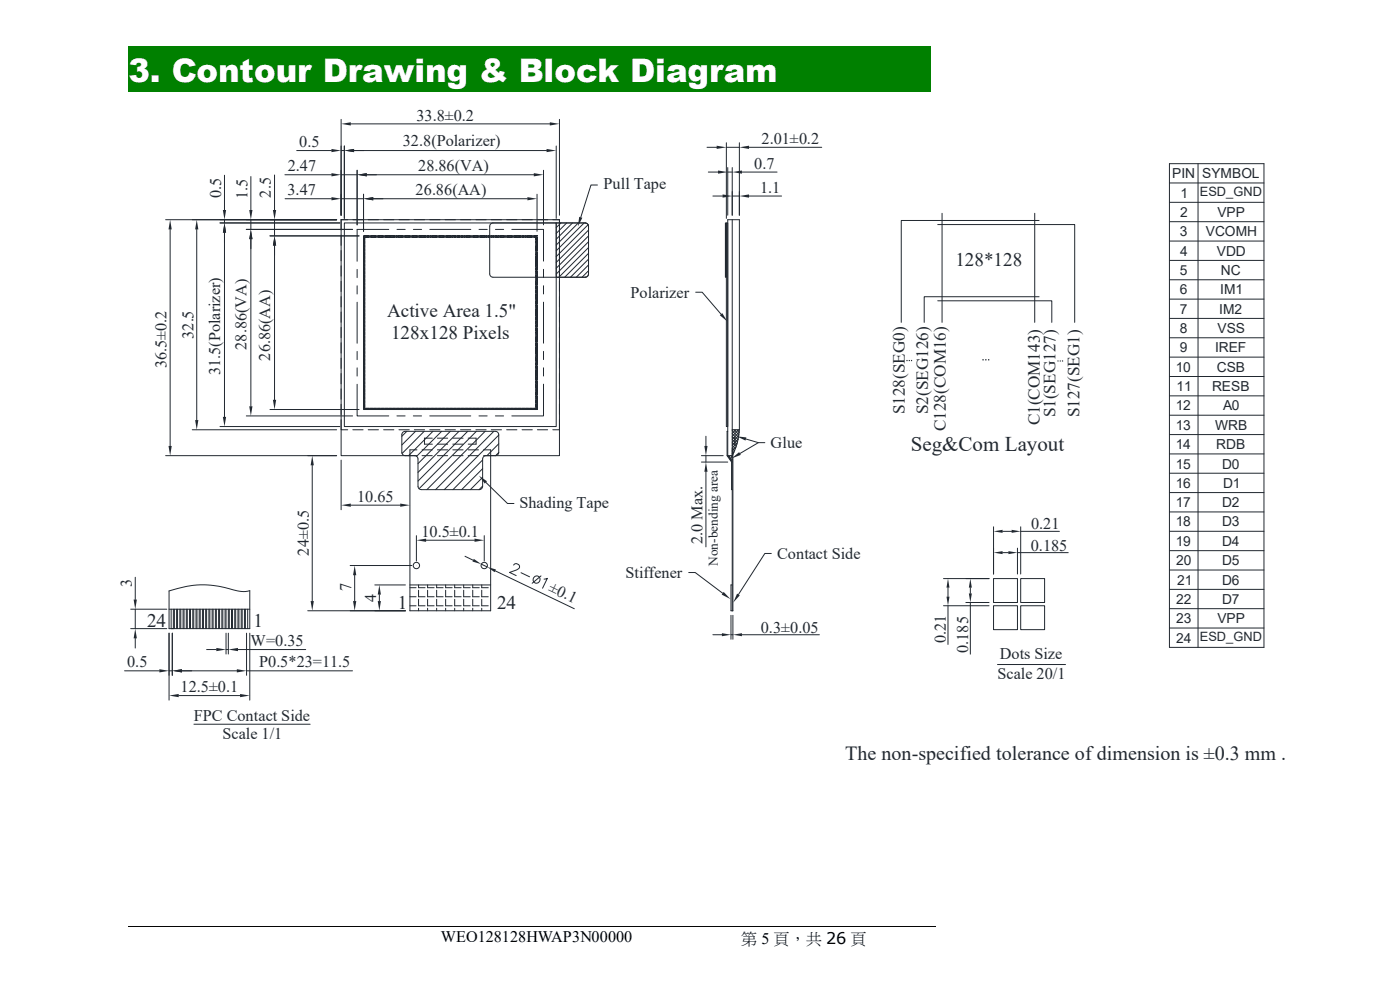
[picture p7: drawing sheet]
<svg xmlns="http://www.w3.org/2000/svg" width="297mm" height="210mm" viewBox="0 0 297 210" stroke-linecap="round" stroke-linejoin="round" font-family="sans-serif">
<path d="M27.3 196.6h171.2" fill="none" stroke="#000" stroke-width=".21"/>
<path d="M27.3 9.7h170.3v9.8h-170.3z" fill="#008000"/>
<g fill="none" stroke="#212830" stroke-width=".21">
<path d="M72.4 46.6h46.3v50.1h-16.1M72.4 46.6v50.1h16.1M72.4 46.6v2.2M72.4 49.9v2.2M72.4 53.1v2.2M72.4 56.4v2.2M72.4 59.7v2.1M72.4 46.6h1.4M74.9 46.6h2.1M78.1 46.6h2.2M81.4 46.6h2.2M84.7 46.6h2.1"/>
<path d="M87.9 46.6h2.2M91.2 46.6h2.1M94.4 46.6h2.2M97.7 46.6h2.2M101 46.6h2.1M104.2 46.6h2.2M107.5 46.6h2.2M110.8 46.6h2.1M114 46.6h2.2M117.3 46.6h1.4v2.2M118.7 49.9v2.1M118.7 53.1v2.2"/>
<path d="M118.7 56.4v2.1M118.7 59.6v2.2M72.4 62.9v2.2M72.4 66.2v2.2M72.4 69.5v2.1M72.4 72.7v2.2M72.4 76v2.2M72.4 79.2v2.2M118.7 62.9v2.2M118.7 66.2v2.1M118.7 69.4v2.2M118.7 72.7v2.2"/>
<path d="M118.7 76v2.1M118.7 79.2v2.2M72.4 89v2.2h1.4M72.4 82.5v2.2M72.4 85.8v2.1M74.8 91.2h2.2M78.1 91.2h2.2M81.4 91.2h2.2M84.6 91.2h2.2M87.9 91.2h2.2M89.5 96.7h2.2M91.2 91.2h2.1"/>
<path d="M91.7 93h-1.6v1.2h1.6M92.8 96.7h2.2M92.8 94.2h2.2M92.8 93h2.2M94.4 91.2h2.2M96.1 96.7h2.1M96.1 94.2h2.1M96.1 93h2.1M97.7 91.2h2.2M99.3 93h1.7M99.3 96.7h2.2M99.3 94.2h1.7"/>
<path d="M101 91.2h2.1M104.2 91.2h2.2M107.5 91.2h2.2M110.8 91.2h2.1M114 91.2h2.2M118.7 89v2.2h-1.4M118.7 82.5v2.1M118.7 85.7v2.2"/>
</g>
<g fill="none" stroke="#212830" stroke-width=".21">
<path d="M77.1 50.3h17.8v-.3h-17.8v36.9h17.8v-.3M77.1 50.6h.3M77.1 50.3h.3M77.1 50.9h.3M77.1 51.2h.3M77.1 51.4h.3M77.1 51.7h.3M77.1 51.5h.3M77.1 52h.3M77.1 51.8h.3M77.1 52.3h.3M77.1 52.6h.3"/>
<path d="M77.1 52.9h.3M77.1 53.2h.3M77.1 53.5h.3M77.1 53.7h.3M77.1 54h.3M77.1 53.8h.3M77.1 54.3h.3M77.1 54.1h.3M77.1 54.6h.3M77.1 54.4h.3M77.1 54.9h.3M77.1 55.2h.3"/>
<path d="M77.1 55.5h.3M77.1 55.8h.3M77.1 56.1h.3M77.1 56.3h.3M77.1 56.6h.3M77.1 56.4h.3M77.1 56.9h.3M77.1 57.2h.3M77.1 57.5h.3M77.1 57.8h.3M77.1 58.1h.3M77.1 58.4h.3"/>
<path d="M77.1 58.7h.3M77.1 58.9h.3M77.1 59.2h.3M77.1 59h.3M77.1 59.5h.3M77.1 59.8h.3M77.4 50v36.9M77.4 50v.3M77.7 50v.3M78 50v.3M78.2 50v.3M78.3 50v.3"/>
<path d="M78.5 50v.3M78.8 50v.3M78.9 50v.3M79.1 50v.3M79.4 50v.3M79.7 50v.3M80 50v.3M80.3 50v.3M80.5 50v.3M80.8 50v.3M80.9 50v.3M81.1 50v.3"/>
<path d="M81.4 50v.3M81.7 50v.3M82 50v.3M82.3 50v.3M82.6 50v.3M82.8 50v.3M82.9 50v.3M83.1 50v.3M83.4 50v.3M83.5 50v.3M83.7 50v.3M84 50v.3"/>
<path d="M84.3 50v.3M84.6 50v.3M84.9 50v.3M85.1 50v.3M85.2 50v.3M85.4 50v.3M85.5 50v.3M85.7 50v.3M85.8 50v.3M86 50v.3M86.3 50v.3M86.6 50v.3"/>
<path d="M86.9 50v.3M87.2 50v.3M87.5 50v.3M87.7 50v.3M87.8 50v.3M88 50v.3M88.1 50v.3M88.3 50v.3M88.6 50v.3M88.9 50v.3M89.2 50v.3M89.5 50v.3"/>
<path d="M89.8 50v.3M90 50v.3M90.3 50v.3M90.4 50v.3M90.6 50v.3M90.9 50v.3M91.2 50v.3M91.5 50v.3M91.8 50v.3M92.1 50v.3M92.3 50v.3M92.4 50v.3"/>
<path d="M92.6 50v.3M92.9 50v.3M93 50v.3M93.2 50v.3M93.5 50v.3M93.8 50v.3M94.1 50v.3M94.4 50v.3M94.7 50v.3M77.1 60.1h.3M77.1 60.4h.3M77.1 60.7h.3"/>
<path d="M77.1 60.9h.3M77.1 61.2h.3M77.1 61h.3M77.1 61.5h.3M77.1 61.3h.3M77.1 61.8h.3M77.1 61.6h.3M77.1 62.1h.3M77.1 62.4h.3M77.1 62.7h.3M77.1 63h.3M77.1 63.3h.3"/>
<path d="M77.1 63.5h.3M77.1 63.8h.3M77.1 63.6h.3M77.1 64.1h.3M77.1 63.9h.3M77.1 64.4h.3M77.1 64.2h.3M77.1 64.7h.3M77.1 65h.3M77.1 65.3h.3M77.1 65.6h.3M77.1 65.8h.3"/>
<path d="M77.1 66.1h.3M77.1 65.9h.3M77.1 66.4h.3M77.1 66.7h.3M77.1 66.5h.3M77.1 67h.3M77.1 67.3h.3M77.1 67.6h.3M77.1 67.9h.3M77.1 68.1h.3M77.1 68.4h.3M77.1 68.2h.3"/>
<path d="M77.1 68.7h.3M77.1 68.5h.3M77.1 69h.3M77.1 69.3h.3M77.1 69.6h.3M77.1 69.9h.3M77.1 70.2h.3M77.1 70.4h.3M77.1 70.7h.3M77.1 70.5h.3M77.1 71h.3M77.1 71.3h.3"/>
<path d="M77.1 71.1h.3M77.1 71.6h.3M77.1 71.9h.3M77.1 72.2h.3M77.1 72.5h.3M77.1 72.8h.3M77.1 73h.3M77.1 73.3h.3M77.1 73.1h.3M77.1 73.6h.3M77.1 73.9h.3M77.1 73.7h.3"/>
<path d="M77.1 74.2h.3M77.1 74.5h.3M77.1 74.8h.3M77.1 75.1h.3M77.1 75.3h.3M77.1 75.6h.3M77.1 75.9h.3M77.1 75.7h.3M77.1 76.2h.3M77.1 76.5h.3M77.1 76.8h.3M77.1 77.1h.3"/>
<path d="M77.1 77.4h.3M77.1 77.7h.3M77.1 77.9h.3M77.1 78.2h.3M77.1 78h.3M77.1 78.5h.3M77.1 78.3h.3M77.1 78.8h.3M77.1 79.1h.3M77.1 79.4h.3M77.1 79.7h.3M77.1 80h.3"/>
<path d="M77.1 80.3h.3M77.1 80.5h.3M77.1 80.8h.3M77.1 80.6h.3M77.1 81.1h.3M77.1 80.9h.3M77.1 81.4h.3M77.1 81.7h.3M77.1 82h.3M77.1 82.3h.3M77.1 82.5h.3M77.1 82.8h.3"/>
<path d="M77.1 82.6h.3M77.1 83.1h.3M77.1 83.4h.3M77.1 83.2h.3M77.1 83.7h.3M77.1 84h.3M77.1 84.3h.3M77.1 84.6h.3M77.1 84.9h.3M77.1 85.1h.3M77.1 85.4h.3M77.1 85.2h.3"/>
<path d="M77.1 85.7h.3M77.1 86h.3M77.1 85.8h.3M77.1 86.3h.3M77.1 86.6h.3M77.1 86.6h17.5M77.4 86.6v.3M77.7 86.6v.3M78 86.6v.3M78.2 86.6v.3M78.3 86.6v.3M78.5 86.6v.3"/>
<path d="M78.8 86.6v.3M78.9 86.6v.3M79.1 86.6v.3M79.4 86.6v.3M79.7 86.6v.3M80 86.6v.3M80.3 86.6v.3M80.5 86.6v.3M80.8 86.6v.3M80.9 86.6v.3M81.1 86.6v.3M81.4 86.6v.3"/>
<path d="M81.7 86.6v.3M82 86.6v.3M82.3 86.6v.3M82.6 86.6v.3M82.8 86.6v.3M82.9 86.6v.3M83.1 86.6v.3M83.4 86.6v.3M83.5 86.6v.3M83.7 86.6v.3M84 86.6v.3M84.3 86.6v.3"/>
<path d="M84.6 86.6v.3M84.9 86.6v.3M85.1 86.6v.3M85.2 86.6v.3M85.4 86.6v.3M85.5 86.6v.3M85.7 86.6v.3M85.8 86.6v.3M86 86.6v.3M86.3 86.6v.3M86.6 86.6v.3M86.9 86.6v.3"/>
<path d="M87.2 86.6v.3M87.5 86.6v.3M87.7 86.6v.3M87.8 86.6v.3M88 86.6v.3M88.1 86.6v.3M88.3 86.6v.3M88.6 86.6v.3M88.9 86.6v.3M89.2 86.6v.3M89.5 86.6v.3M89.8 86.6v.3"/>
<path d="M90 86.6v.3M90.3 86.6v.3M90.4 86.6v.3M90.6 86.6v.3M90.9 86.6v.3M91.2 86.6v.3M91.5 86.6v.3M91.8 86.6v.3M92.1 86.6v.3M92.3 86.6v.3M92.4 86.6v.3M92.6 86.6v.3"/>
<path d="M92.9 86.6v.3M93 86.6v.3M93.2 86.6v.3M93.5 86.6v.3M93.8 86.6v.3M94.1 86.6v.3M94.4 86.6v.3M94.7 86.6v.3M101 93v1.2"/>
</g>
<g fill="none" stroke="#212830" stroke-width=".21">
<path d="M95.2 50v.3M95.3 50v.3M95.5 50v.3M95.8 50v.3M96.1 50v.3M96.4 50v.3M96.7 50v.3M97 50v.3M97.2 50v.3M97.3 50v.3M97.5 50v.3M97.6 50v.3"/>
<path d="M97.8 50v.3M98.1 50v.3M98.4 50v.3M98.7 50v.3M99 50v.3M99.3 50v.3M99.5 50v.3M99.6 50v.3M99.8 50v.3M99.9 50v.3M100.1 50v.3M100.4 50v.3"/>
<path d="M100.7 50v.3M101 50v.3M101.3 50v.3M101.6 50v.3M101.9 50v.3M102.1 50v.3M102.4 50v.3M102.5 50v.3M102.7 50v.3M103 50v.3M103.3 50v.3M103.6 50v.3"/>
<path d="M103.9 50v.3M104.2 50v.3M104.4 50v.3M104.5 50v.3M104.7 50v.3M105 50v.3M105.3 50v.3M105.6 50v.3M105.9 50v.3M106.2 50v.3M106.5 50v.3M106.7 50v.3"/>
<path d="M106.8 50v.3M107 50v.3M107.1 50v.3M107.3 50v.3M107.6 50v.3M107.9 50v.3M108.2 50v.3M108.5 50v.3M108.8 50v.3M109 50v.3M109.1 50v.3M109.3 50v.3"/>
<path d="M109.4 50v.3M109.6 50v.3M109.9 50v.3M110.2 50v.3M110.5 50v.3M110.8 50v.3M111.1 50v.3M111.4 50v.3M111.6 50v.3M111.9 50v.3M112 50v.3M112.2 50v.3"/>
<path d="M112.5 50v.3M112.8 50v.3M113.1 50v.3M113.4 50v.3M113.7 50v34.6M113.7 50.6h.2M113.7 50.3h.2M113.7 50.9h.2M113.7 51.2h.2M113.7 51.4h.2M113.7 51.7h.2M113.7 51.5h.2"/>
<path d="M113.7 52h.2M113.7 51.8h.2M113.7 52.3h.2M113.7 52.6h.2M113.7 52.9h.2M113.7 53.2h.2M113.7 53.5h.2M113.7 53.7h.2M113.7 54h.2M113.7 53.8h.2M113.7 54.3h.2M113.7 54.1h.2"/>
<path d="M113.7 54.6h.2M113.7 54.4h.2M113.7 54.9h.2M113.7 55.2h.2M113.7 55.5h.2M113.7 55.8h.2M113.7 56.1h.2M113.7 56.3h.2M113.7 56.6h.2M113.7 56.4h.2M113.7 56.9h.2M113.7 57.2h.2"/>
<path d="M113.7 57.5h.2M113.7 57.8h.2M113.7 58.1h.2M113.7 58.4h.2M113.7 58.7h.2M113.7 58.9h.2M113.7 59.2h.2M113.7 59h.2M113.7 59.5h.2M113.7 59.8h.2M113.9 50.3h-18.9v-.3h18.9v34.6h-.2M113.7 60.1h.2"/>
<path d="M113.7 60.4h.2M113.7 60.7h.2M113.7 60.9h.2M113.7 61.2h.2M113.7 61h.2M113.7 61.5h.2M113.7 61.3h.2M113.7 61.8h.2M113.7 61.6h.2M113.7 62.1h.2M113.7 62.4h.2M113.7 62.7h.2"/>
<path d="M113.7 63h.2M113.7 63.3h.2M113.7 63.5h.2M113.7 63.8h.2M113.7 63.6h.2M113.7 64.1h.2M113.7 63.9h.2M113.7 64.4h.2M113.7 64.2h.2M113.7 64.7h.2M113.7 65h.2M113.7 65.3h.2"/>
<path d="M113.7 65.6h.2M113.7 65.8h.2M113.7 66.1h.2M113.7 65.9h.2M113.7 66.4h.2M113.7 66.7h.2M113.7 66.5h.2M113.7 67h.2M113.7 67.3h.2M113.7 67.6h.2M113.7 67.9h.2M113.7 68.1h.2"/>
<path d="M113.7 68.4h.2M113.7 68.2h.2M113.7 68.7h.2M113.7 68.5h.2M113.7 69h.2M113.7 69.3h.2M113.7 69.6h.2M113.7 69.9h.2M113.7 70.2h.2M113.7 70.4h.2M113.7 70.7h.2M113.7 70.5h.2"/>
<path d="M113.7 71h.2M113.7 71.3h.2M113.7 71.1h.2M113.7 71.6h.2M113.7 71.9h.2M113.7 72.2h.2M113.7 72.5h.2M113.7 72.8h.2M113.7 73h.2M113.7 73.3h.2M113.7 73.1h.2M113.7 73.6h.2"/>
<path d="M113.7 73.9h.2M113.7 73.7h.2M113.7 74.2h.2M113.7 74.5h.2M113.7 74.8h.2M113.7 75.1h.2M113.7 75.3h.2M113.7 75.6h.2M113.7 75.9h.2M113.7 75.7h.2M113.7 76.2h.2M113.7 76.5h.2"/>
<path d="M113.7 76.8h.2M113.7 77.1h.2M113.7 77.4h.2M113.7 77.7h.2M113.7 77.9h.2M113.7 78.2h.2M113.7 78h.2M113.7 78.5h.2M113.7 78.3h.2M113.7 78.8h.2M113.7 79.1h.2M113.7 79.4h.2"/>
<path d="M113.7 79.7h.2M113.7 80h.2M94.7 86.6h18.9l.1 .3h-18.7v-.3M95.2 86.6v.3M95.3 86.6v.3M95.5 86.6v.3M95.8 86.6v.3M96.1 86.6v.3M96.4 86.6v.3M96.7 86.6v.3M97 86.6v.3M97.2 86.6v.3"/>
<path d="M97.3 86.6v.3M97.5 86.6v.3M97.6 86.6v.3M97.8 86.6v.3M98.1 86.6v.3M98.4 86.6v.3M98.7 86.6v.3M99 86.6v.3M99.3 86.6v.3M99.5 86.6v.3M99.6 86.6v.3M99.8 86.6v.3"/>
<path d="M99.9 86.6v.3M100.1 86.6v.3M100.4 86.6v.3M100.7 86.6v.3M101 86.6v.3M101.3 86.6v.3M101.6 86.6v.3M101.9 86.6v.3M102.1 86.6v.3M102.4 86.6v.3M102.5 86.6v.3M102.7 86.6v.3"/>
<path d="M103 86.6v.3M103.3 86.6v.3M103.6 86.6v.3M103.9 86.6v.3M104.2 86.6v.3M104.4 86.6v.3M104.5 86.6v.3M104.7 86.6v.3M105 86.6v.3M105.3 86.6v.3M105.6 86.6v.3M105.9 86.6v.3"/>
<path d="M106.2 86.6v.3M106.5 86.6v.3M106.7 86.6v.3M106.8 86.6v.3M107 86.6v.3M107.1 86.6v.3M107.3 86.6v.3M107.6 86.6v.3M107.9 86.6v.3M108.2 86.6v.3M108.5 86.6v.3M108.8 86.6v.3"/>
<path d="M109 86.6v.3M109.1 86.6v.3M109.3 86.6v.3M109.4 86.6v.3M109.6 86.6v.3M109.9 86.6v.3M110.2 86.6v.3M110.5 86.6v.3M110.8 86.6v.3M111.1 86.6v.3M111.4 86.6v.3M111.6 86.6v.3"/>
<path d="M111.9 86.6v.3M112 86.6v.3M112.2 86.6v.3M112.5 86.6v.3M112.8 86.6v.3M113.1 86.6v.3M113.4 86.6v.3M113.7 80.3h.2M113.7 80.5h.2M113.7 80.8h.2M113.7 80.6h.2M113.7 81.1h.2"/>
<path d="M113.7 80.9h.2M113.7 81.4h.2M113.7 81.7h.2M113.7 82h.2M113.7 82.3h.2M113.7 82.5h.2M113.7 82.8h.2M113.7 82.6h.2M113.7 83.1h.2M113.7 83.4h.2M113.7 83.2h.2M113.7 83.7h.2"/>
<path d="M113.7 84h.2M113.7 84.3h.2"/>
</g>
<g fill="none" stroke="#212830" stroke-width=".21">
<path d="M72.4 25.3v20.4M74.4 26.3h42.2M118.7 25.3v20.4M113.7 84.6v2.3M113.7 84.3h.2M113.7 84.6h.2v2.3h-.2M113.7 84.9h.2M113.7 85.1h.2M113.7 85.4h.2M113.7 85.2h.2M113.7 85.7h.2M113.7 86h.2"/>
<path d="M113.7 85.8h.2M113.7 86.3h.2M113.7 86.6h.2"/>
</g>
<g fill="#212830">
<path d="M72.4 26.3l2-.4v.7z"/>
<path d="M116.6 25.9l2.1 .4-2.1 .3z"/>
</g>
<path d="M35.1 46.6h36.3M36.1 48.7v45.9M35.1 96.7h36.3" fill="none" stroke="#212830" stroke-width=".21"/>
<g fill="#212830">
<path d="M36.1 46.6l.3 2.1h-.6z"/>
<path d="M35.8 94.6h.6l-.3 2.1z"/>
</g>
<path d="M60.4 37.1h9.9M72.4 36.1v9.6M72.4 37.1h3.4M75.8 36.1v11.6M77.8 37.1h2.1" fill="none" stroke="#212830" stroke-width=".21"/>
<g fill="#212830">
<path d="M75.8 37.1l2-.4v.7z"/>
<path d="M70.3 36.7l2.1 .4-2.1 .3z"/>
</g>
<path d="M75.8 36.1v11.6M77.8 37.1h35.4M115.3 36.1v11.6" fill="none" stroke="#212830" stroke-width=".21"/>
<g fill="#212830">
<path d="M75.8 37.1l2-.4v.7z"/>
<path d="M113.2 36.7l2.1 .4-2.1 .3z"/>
</g>
<path d="M60.5 42.2h9.8M72.4 41.2v4.5M72.4 42.2h4.7M77.1 41.2v7.9M79.2 42.2h2" fill="none" stroke="#212830" stroke-width=".21"/>
<g fill="#212830">
<path d="M77.1 42.2l2.1-.4v.7z"/>
<path d="M70.3 41.8l2.1 .4-2.1 .3z"/>
</g>
<path d="M77.1 41.2v7.9M79.2 42.2h32.7M113.9 41.2v7.9" fill="none" stroke="#212830" stroke-width=".21"/>
<g fill="#212830">
<path d="M77.1 42.2l2.1-.4v.7z"/>
<path d="M111.9 41.8l2 .4-2 .3z"/>
</g>
<path d="M53.2 37.5v7.1M52.3 48.7h22.5M52.3 46.6h19.1M53.2 46.6v2.1M53.2 50.7v2.1" fill="none" stroke="#212830" stroke-width=".21"/>
<g fill="#212830">
<path d="M53.2 48.7l.4 2h-.7z"/>
<path d="M52.9 44.6h.7l-.4 2z"/>
</g>
<path d="M52.3 48.7h22.5M53.2 50.7v35.5M52.3 88.2h22.5" fill="none" stroke="#212830" stroke-width=".21"/>
<g fill="#212830">
<path d="M53.2 48.7l.4 2h-.7z"/>
<path d="M52.9 86.2h.7l-.4 2z"/>
</g>
<path d="M58.2 37.1v7.5M57.3 50h18.9M57.3 46.6h14.1M58.2 46.6v3.4M58.2 52.1v2" fill="none" stroke="#212830" stroke-width=".21"/>
<g fill="#212830">
<path d="M58.2 50l.4 2.1h-.7z"/>
<path d="M57.9 44.6h.7l-.4 2z"/>
</g>
<path d="M57.3 50h18.9M58.2 52.1v32.7M57.3 86.9h18.9" fill="none" stroke="#212830" stroke-width=".21"/>
<g fill="#212830">
<path d="M58.2 50l.4 2.1h-.7z"/>
<path d="M57.9 84.8h.7l-.4 2.1z"/>
</g>
<path d="M40.8 46.6h30.6M41.7 48.7v40.4M40.8 91.2h30.6" fill="none" stroke="#212830" stroke-width=".21"/>
<g fill="#212830">
<path d="M41.7 46.6l.4 2.1h-.7z"/>
<path d="M41.4 89.1h.7l-.4 2.1z"/>
</g>
<path d="M210.8 116.3v5.5M212.7 117.2h1.2M215.9 116.3v5.5M215.9 117.2h10.7M210.8 122.7h5.1v5.1h-5.1zM210.8 128.5h5.1v5.1h-5.1zM216.5 122.7h5.1v5.1h-5.1zM216.5 128.5h5.1v5.1h-5.1z" fill="none" stroke="#212830" stroke-width=".21"/>
<g fill="#212830">
<path d="M210.8 117.2l1.9-.3v.7z"/>
<path d="M213.9 116.9l2 .3-2 .4z"/>
</g>
<path d="M210.8 111.8v10M212.7 112.7h1.9M216.5 111.8v10M216.5 112.7h8.3" fill="none" stroke="#212830" stroke-width=".21"/>
<g fill="#212830">
<path d="M210.8 112.7l1.9-.3v.6z"/>
<path d="M214.6 112.4l1.9 .3-1.9 .3z"/>
</g>
<path d="M204.9 122.7h4.9M204.9 127.8h4.9M205.9 124.7v1.2M205.9 127.8v11" fill="none" stroke="#212830" stroke-width=".21"/>
<g fill="#212830">
<path d="M205.9 122.7l.3 2h-.7z"/>
<path d="M205.5 125.9h.7l-.3 1.9z"/>
</g>
<path d="M200.2 122.7h9.6M200.2 128.5h9.6M201.1 124.7v1.9M201.1 128.5v8.2" fill="none" stroke="#212830" stroke-width=".21"/>
<g fill="#212830">
<path d="M201.1 122.7l.3 2h-.6z"/>
<path d="M200.8 126.6h.6l-.3 1.9z"/>
</g>
<g fill="none" stroke="#212830" stroke-width=".21">
<path d="M75.8 57.1v1.8M82.5 48.7h-6.7v6.7M84.2 48.7h1.8M87.7 48.7h1.7M91.2 48.7h8.7M101.6 48.7h1.8M105.1 48.7h1.8M108.6 48.7h6.7v6.7M115.3 57.1v1.8M155.3 46.6v83M75.8 60.6v1.8M75.8 64.1v8.7"/>
<path d="M75.8 74.6v1.7M75.8 78v1.8M115.3 60.6v1.8M115.3 64.1v8.7M115.3 74.5v1.8M115.3 78v1.8M75.8 81.5v6.7h6.7M84.2 88.2h1.7M87.7 88.2h1.7M91.2 88.2h8.7M101.6 88.2h1.8M105.1 88.2h1.7"/>
<path d="M115.3 81.5v6.7h-6.7M154.5 96.7l.8 .9M154.9 96.7l-.3 .3M155.1 96.7l.2 .2M155.3 95.7l.4 .3M155.3 93.9l.9 .8M155.3 93.2l1 1M155.3 96.9l-.4 .4M155.3 97.5l-.2 .2M155.3 96.3l.2 .1M155.3 95.1l.2 .1M155.3 94.5l.7 .6"/>
<path d="M155.3 92.6l1.2 1.2M155.3 92l1.3 1.2M155.3 91.4l1.4 1.3M155.3 91.2h1.6v-44.6h-2.5v50.1h.9M155.3 92.9h.6v1.3h-.6M155.5 95.2l.4 .4M155.5 95.2v34.4h-.4v-5.5h.2M155.5 91.2l-.2 .1M155.7 95.9l-.4 .3M155.7 91.2l1.1 1M156.1 91.2l-.8 .7M156.1 94.8l-.8 .8"/>
<path d="M156.4 91.2l.4 .4M156.4 93.9l-1.1 1.1M156.6 93.1l-1.3 1.3M156.7 91.2l-1.4 1.3M156.7 92.4l-1.4 1.4M156.8 91.7l-1.5 1.5M151.2 134.7h2M155.1 130.5v5.1M155.1 134.7h.4M155.5 130.5v5.1M157.4 134.7h16.4"/>
</g>
<g fill="#212830">
<path d="M153.2 134.3l1.9 .4-1.9 .3z"/>
<path d="M155.5 134.7l1.9-.4v.7z"/>
</g>
<path d="M148.8 96.7h4.6M148.8 98h5.6M149.8 92.5v2.1M149.8 96.7v1.3M154.4 96.7l.9 1.3M154.4 91.5h-.1v5.2l.9 1.3v5.9h.1M155.3 95.2h.2M156.9 91.2a13.2 13.2 0 0 1-1.6 5.4M149.8 100.1v15.9" fill="none" stroke="#212830" stroke-width=".21"/>
<g fill="#212830">
<path d="M149.4 94.6h.7l-.3 2.1z"/>
<path d="M149.8 98l.3 2.1h-.7z"/>
</g>
<g fill="none" stroke="#212830" stroke-width=".21">
<path d="M88.5 95.4h-1.5v34.2h17.1v-34.2h-1.5M89.5 95.4h2.2M92.8 95.4h2.2M96.1 95.4h2.1M99.3 95.4h2.2M79.5 129.6h6.5M79.5 124.1h6.5M80.5 126.1v1.4M87 124.7h1.3M87 126.6h1.3M87 128.5h1.3M87 124.1h17.1"/>
<path d="M88.8 124.1v.6h1.4M88.8 125.2v1.4h1.4M88.8 127.1v1.4h1.4M88.8 129v.6M90.7 124.1v.6h1.4M90.7 125.2v1.4h1.4M90.7 127.1v1.4h1.4M90.7 129v.6M92.6 124.7h1.4M92.6 126.6h1.4M92.6 128.5h1.4M92.6 124.1v.6"/>
<path d="M92.6 125.2v1.4M92.6 127.1v1.4M92.6 129v.6M94.5 124.7h1.4M94.5 126.6h1.4M94.5 128.5h1.4M94.5 124.1v.6M94.5 125.2v1.4M94.5 127.1v1.4M94.5 129v.6M96.5 124.1v.6h1.3M96.5 125.2v1.4h1.3"/>
<path d="M96.5 127.1v1.4h1.3M96.5 129v.6M98.4 124.1v.6h1.4M98.4 125.2v1.4h1.4M98.4 127.1v1.4h1.4M98.4 129v.6M100.3 124.1v.6h1.4M100.3 125.2v1.4h1.4M100.3 127.1v1.4h1.4M100.3 129v.6M102.2 124.1v.6h1.4M102.2 125.2v1.4h1.4"/>
<path d="M102.2 127.1v1.4h1.4M102.2 129v.6"/>
</g>
<g fill="#212830">
<path d="M80.1 127.5h.7l-.3 2.1z"/>
<path d="M80.5 124.1l.3 2h-.7z"/>
</g>
<path d="M65.3 96.7h6.1M66.2 98.7v28.8M65.3 129.6h20.7" fill="none" stroke="#212830" stroke-width=".21"/>
<g fill="#212830">
<path d="M65.9 127.5h.7l-.4 2.1z"/>
<path d="M66.2 96.7l.4 2h-.7z"/>
</g>
<path d="M72.4 97.6v10.5M74.4 107.2h10.5" fill="none" stroke="#212830" stroke-width=".21"/>
<g fill="#212830">
<path d="M72.4 107.2l2-.4v.7z"/>
<path d="M84.9 106.8l2.1 .4-2.1 .3z"/>
</g>
<g fill="none" stroke="#212830" stroke-width=".21">
<path d="M88.3 113.6v5.4M90.4 114.6h10.3M102.7 113.6v5.4"/>
<circle cx="88.3" cy="120" r=".67"/>
<circle cx="102.7" cy="120" r=".67"/>
</g>
<g fill="#212830">
<path d="M88.3 114.6l2.1-.3v.6z"/>
<path d="M100.7 114.3l2 .3-2 .3z"/>
</g>
<path d="M74.3 120h13.1M74.3 129.6h11.7M75.2 122v5.5" fill="none" stroke="#212830" stroke-width=".21"/>
<g fill="#212830">
<path d="M74.9 127.5h.7l-.4 2.1z"/>
<path d="M75.2 120l.4 2h-.7z"/>
</g>
<path d="M27.7 133.4h7.7M27.7 129.2h7.7M28.7 122.5v4.7M28.7 129.2v4.2M28.7 135.4v2.1" fill="none" stroke="#212830" stroke-width=".21"/>
<g fill="#212830">
<path d="M28.7 133.4l.3 2h-.6z"/>
<path d="M28.4 127.2h.6l-.3 2z"/>
</g>
<g fill="none" stroke="#212830" stroke-width=".21">
<path d="M35.9 134.3v14.2M35.9 129.2h17.1M36.3 129.2v4.2M36.8 129.2v4.2M37 129.2v4.2M37.5 129.2v4.2M37.7 129.2v4.2M38.2 129.2v4.2M38.4 129.2v4.2M38.8 129.2v4.2M39 129.2v4.2M39.5 129.2v4.2"/>
<path d="M39.7 129.2v4.2M40.2 129.2v4.2M40.4 129.2v4.2M40.9 129.2v4.2M41.1 129.2v4.2M41.6 129.2v4.2M41.8 129.2v4.2M42.3 129.2v4.2M42.5 129.2v4.2M42.9 129.2v4.2M43.2 129.2v4.2M43.6 129.2v4.2"/>
<path d="M43.8 129.2v4.2M44.3 129.2v4.2M44.5 129.2v4.2M45 129.2v4.2M45.2 129.2v4.2M45.7 129.2v4.2M45.9 129.2v4.2M46.4 129.2v4.2M46.6 129.2v4.2M47.1 129.2v4.2M47.3 129.2v4.2M47.8 129.2v4.2"/>
<path d="M48 129.2v4.2M48.4 129.2v4.2M48.6 129.2v4.2M49.1 129.2v4.2M49.3 129.2v4.2M49.8 129.2v4.2M50 129.2v4.2M50.5 129.2v4.2M50.7 129.2v4.2M51.2 129.2v4.2M51.4 129.2v4.2M51.9 129.2v4.2"/>
<path d="M52.1 129.2v4.2M52.5 129.2v4.2M53 125.3v8.1h-17.1v-8M53 134.3v14.2M37.9 147.6h13"/>
</g>
<g fill="#212830">
<path d="M35.9 147.6l2-.4v.7z"/>
<path d="M50.9 147.2l2.1 .4-2.1 .3z"/>
</g>
<path d="M43.8 137.8h2.1M48 134.3v4.4M48 137.8h.4M48.4 134.3v4.4M50.5 137.8h14.4" fill="none" stroke="#212830" stroke-width=".21"/>
<g fill="#212830">
<path d="M45.9 137.4l2.1 .4-2.1 .3z"/>
<path d="M48.4 137.8l2.1-.4v.7z"/>
</g>
<path d="M36.6 134.3v9M52.3 134.3v9M38.6 142.3h11.6M52.3 142.3h22.5" fill="none" stroke="#212830" stroke-width=".21"/>
<g fill="#212830">
<path d="M36.6 142.3l2-.3v.7z"/>
<path d="M50.2 142l2.1 .3-2.1 .4z"/>
</g>
<path d="M150 31.2h2M154.1 30.3v16M154.1 31.2h2.8M156.9 30.3v15.4M158.9 31.2h15.4M153.9 47.3h.2v11.5h-.2zM154.1 47.3h.3v43.2h-.3zM53 125.3l-.9 .2-1.1-.1-4.7-1-3.7-.3-3 .3-3.7 1" fill="none" stroke="#212830" stroke-width=".21"/>
<g fill="#212830">
<path d="M152 30.9l2.1 .3-2.1 .4z"/>
<path d="M156.9 31.2l2-.3v.7z"/>
</g>
<path d="M150.3 36.5h2M154.4 35.5v10.2M154.4 36.5h.9M155.3 35.5v10.2M157.4 36.5h7.5" fill="none" stroke="#212830" stroke-width=".21"/>
<g fill="#212830">
<path d="M152.3 36.2l2.1 .3-2.1 .3z"/>
<path d="M155.3 36.5l2.1-.3v.6z"/>
</g>
<path d="M151.2 41.6h2.1M155.3 40.6v5.1M155.3 41.6h1.6M156.9 40.6v5.1M158.9 41.6h6.9" fill="none" stroke="#212830" stroke-width=".21"/>
<g fill="#212830">
<path d="M153.3 41.2l2 .4-2 .3z"/>
<path d="M156.9 41.6l2-.4v.7z"/>
</g>
<g fill="none" stroke="#212830" stroke-width=".21">
<path d="M73.1 31v15.3M75.1 31.9h40.9M118 31v15.3M73.1 47.3h44.9v43.2h-44.9zM85.2 92.2v3.8M85.3 92.2l.1-.4 .5-.3h19.4l.5 .5v4M85.3 96l.1 .4 .5 .2M85.9 96.7h2.2l.5 .4 .1 6.1 .2 .5 .5 .2 12.6-.1 .4-.6v-5.8M86.3 91.5l-1.1 1.1M88.1 91.5l-2.9 2.9M90 91.5l-4.7 4.7M91.8 91.5l-5.1 5.2"/>
<path d="M93.7 91.5l-5.3 5.3M95.5 91.5l-6.8 6.9M97.4 91.5l-8.7 8.7M99.2 91.5l-10.5 10.6M101.1 91.5l-12.2 12.2M102.4 97.6l-6.3 6.3M102.4 99.4l-4.5 4.5M102.9 91.5l-12.3 12.4M104.8 91.5l-12.4 12.4M105.1 96.7h-2.2l-.3 .2-.2 .5M105.8 96l-.2 .4-.5 .2M105.8 92.3l-11.6 11.6"/>
<path d="M105.8 94.1l-2.5 2.6M105.8 96l-.7 .7M102.4 101.3l-2.6 2.6M102.4 103.1l-.8 .8"/>
</g>
<g fill="#212830">
<path d="M73.1 31.9l2-.3v.7z"/>
<path d="M116 31.6l2 .3-2 .4z"/>
</g>
<path d="M62.9 31.9h7.4M72.4 31v14.7M72.4 31.9h.7M73.1 31v15.3M75.1 31.9h2.1" fill="none" stroke="#212830" stroke-width=".21"/>
<g fill="#212830">
<path d="M73.1 31.9l2-.3v.7z"/>
<path d="M70.3 31.6l2.1 .3-2.1 .4z"/>
</g>
<path d="M46.7 47.3h25.4M47.6 49.4v39M46.7 90.5h25.4" fill="none" stroke="#212830" stroke-width=".21"/>
<g fill="#212830">
<path d="M47.6 47.3l.4 2.1h-.7z"/>
<path d="M47.3 88.4h.7l-.4 2.1z"/>
</g>
<path d="M47.6 37.2v7.4M46.7 47.3h25.4M46.7 46.6h24.7M47.6 46.6v.7M47.6 49.4v2" fill="none" stroke="#212830" stroke-width=".21"/>
<g fill="#212830">
<path d="M47.6 47.3l.4 2.1h-.7z"/>
<path d="M47.3 44.6h.7l-.4 2z"/>
</g>
<g fill="none" stroke="#212830" stroke-width=".21">
<path d="M104.1 47.6l.5-.3 19.9 .1 .3 .6v10.4l-.6 .4-19.9-.1-.4-.6v-10.1zM118 47.3v11.5h6.2M119 47.3l-1 1M120.2 47.3l-2.2 2.2M121.5 47.3l-3.5 3.5M122.7 47.3l-4.7 4.7M123.9 47.3l-5.9 5.9M124.8 47.7l-6.8 6.7M124.9 48.8l-6.9 6.9M124.9 50.1l-6.9 6.8M124.9 51.3l-6.9 6.8M124.9 52.5l-6.3 6.3"/>
<path d="M124.9 53.7l-5.1 5.1M124.9 55l-3.9 3.8M124.9 56.2l-2.6 2.6M124.9 57.4l-1.4 1.4"/>
</g>
<path d="M153.5 125.6l1.5 1.5-1.9-1z" fill="#212830"/>
<path d="M146.1 121.5h1.4l5.8 4.4" fill="none" stroke="#212830" stroke-width=".21"/>
<path d="M122.9 46l.6 .2-.9 1.9z" fill="#212830"/>
<path d="M126.7 39.2h-1.3l-2.2 6.9" fill="none" stroke="#212830" stroke-width=".21"/>
<path d="M152.7 66.9l.5-.5 1.1 1.8z" fill="#212830"/>
<path d="M147.6 62h1.4l4 4.6" fill="none" stroke="#212830" stroke-width=".21"/>
<path d="M156.3 92.6l2 .2-.1 .7z" fill="#212830"/>
<path d="M158.3 93.1l2.6 .8" fill="none" stroke="#212830" stroke-width=".21"/>
<path d="M155.2 97.2l1.6-1.3 .4 .6z" fill="#212830"/>
<path d="M162.3 93.9h-1.4l-3.9 2.3" fill="none" stroke="#212830" stroke-width=".21"/>
<path d="M156.4 125.9l.5 .4-1.4 1.5z" fill="#212830"/>
<path d="M163.6 117.4h-1.3l-5.6 8.7" fill="none" stroke="#212830" stroke-width=".21"/>
<path d="M101.6 100.9l1.7 1.2-.5 .5z" fill="#212830"/>
<g fill="none" stroke="#212830" stroke-width=".21">
<path d="M98.6 118l1.8 .8M102.1 119.7l1.2 .6M103.1 102.3l4.6 4.5h1.3M109 119.9l.2-.3a.76 .76 0 0 1 1 .4 .54 .54 0 0 1-.3 .7l-1.8 .7 1.4 .7M105.1 121.1l16.7 8M110.5 121.5l1.8 .9M114.8 122.2l-1.9 1.5M115.4 122.9l.7-.2-1 2.1"/>
<circle cx="113.8" cy="122.9" r=".77"/>
</g>
<g fill="#212830">
<path d="M100.5 118.6l1.6 1.1-1.9-.6z"/>
<path d="M103.3 120.3l1.9 .5-.3 .6z"/>
</g>
<path d="M35.9 134.3v9M36.3 133.4h.5M36.6 134.3v9M26.4 142.3h7.4M35.9 142.3h.7M38.6 142.3h2.1M41.1 153.6h24.7M211.6 141h14.5" fill="none" stroke="#212830" stroke-width=".21"/>
<g fill="#212830">
<path d="M36.6 142.3l2-.3v.7z"/>
<path d="M33.8 142l2.1 .3-2.1 .4z"/>
</g>
<g fill="none" stroke="#212830" stroke-width=".21">
<path d="M248.1 34.7h20v102.6h-20zM248.1 38.8h20M254.2 34.7v102.6M198.9 47.6h29.1v20.8M199.9 45.2v23.2M219.5 45.2v23.2M220.4 46.8h-29.2v21.6M248.1 42.9h20M248.1 47h20M248.1 51.1h20M248.1 55.2h20M248.1 59.3h20"/>
<path d="M192.4 76.5h.1M192.9 76.5h.1M193.4 76.5h.1M198.9 63.8h24.2v4.6M208.6 76.3v.1zM209.2 76.3v.1zM209.8 76.3v.1zM220.4 62.9h-24.3v5.5M224.5 76.6h.1M224.9 76.6h.1M225.4 76.6h.1M248.1 63.5h20"/>
<path d="M248.1 67.5h20M248.1 71.7h20M248.1 75.8h20M248.1 79.9h20M248.1 84h20M248.1 88.1h20M248.1 92.2h20M248.1 96.3h20M248.1 100.4h20M248.1 104.5h20M248.1 108.6h20M248.1 112.7h20"/>
<path d="M248.1 116.8h20M248.1 120.9h20M248.1 125h20M248.1 129.1h20M248.1 133.2h20"/>
</g>
<text font-size="6.9" fill="#fff" x="27.3" y="17.3">3. Contour Drawing &amp; Block Diagram</text>
<text font-size="4.4" fill="#212830" x="193.2" y="95.6">Seg&amp;Com Layout</text>
<text font-size="4.3" fill="#212830" x="179.3" y="161.2">The non-specified tolerance of dimension is ±0.3 mm .</text>
<g font-size="4.1" fill="#212830">
<text x="202.7" y="56.4">128*128</text>
<text x="82.1" y="67.2">Active Area 1.5&quot;</text>
<text x="83" y="71.8">128x128 Pixels</text>
<text x="84.4" y="129.2">1</text>
<text x="105.5" y="129.2">24</text>
<text x="31.2" y="133">24</text>
<text x="53.8" y="133">1</text>
</g>
<g font-size="3.6" fill="#212830">
<text x="191.9" y="87.9" transform="rotate(-90 191.9 87.9)">S128(SEG0)</text>
<text x="196.9" y="87.9" transform="rotate(-90 196.9 87.9)">S2(SEG126)</text>
<text x="223.9" y="88.5" transform="rotate(-90 223.9 88.5)">S1(SEG127)</text>
<text x="229" y="88.5" transform="rotate(-90 229 88.5)">S127(SEG1)</text>
<text x="200.7" y="91.5" transform="rotate(-90 200.7 91.5)">C128(COM16)</text>
<text x="220.6" y="90.3" transform="rotate(-90 220.6 90.3)">C1(COM143)</text>
</g>
<g font-size="3.4" fill="#212830">
<text x="88.3" y="25.6">33.8±0.2</text>
<text x="63.5" y="31.2">0.5</text>
<text x="85.5" y="31">32.8(Polarizer)</text>
<text x="160" y="35.8">0.7</text>
<text x="161.6" y="30.5">2.01±0.2</text>
<text x="46.9" y="42" transform="rotate(-90 46.9 42)">0.5</text>
<text x="57.5" y="41.9" transform="rotate(-90 57.5 41.9)">2.5</text>
<text x="61" y="41.4">3.47</text>
<text x="61" y="36.4">2.47</text>
<text x="88.2" y="41.3">26.86(AA)</text>
<text x="88.7" y="36.2">28.86(VA)</text>
<text x="128.1" y="40.1">Pull Tape</text>
<text x="161.2" y="40.9">1.1</text>
<text x="52.5" y="42.2" transform="rotate(-90 52.5 42.2)">1.5</text>
<text x="133.8" y="63.2">Polarizer</text>
<text x="41" y="71.9" transform="rotate(-90 41 71.9)">32.5</text>
<text x="52.3" y="74.2" transform="rotate(-90 52.3 74.2)">28.86(VA)</text>
<text x="57.3" y="76.5" transform="rotate(-90 57.3 76.5)">26.86(AA)</text>
<text x="35.3" y="78.1" transform="rotate(-90 35.3 78.1)">36.5±0.2</text>
<text x="46.7" y="79.6" transform="rotate(-90 46.7 79.6)">31.5(Polarizer)</text>
<text x="163.5" y="95.1">Glue</text>
<text x="75.8" y="106.4">10.65</text>
<text x="110.2" y="107.7">Shading Tape</text>
<text x="89.5" y="113.9">10.5±0.1</text>
<text x="218.7" y="112.3">0.21</text>
<text x="65.5" y="117.9" transform="rotate(-90 65.5 117.9)">24±0.5</text>
<text x="149" y="115.4" transform="rotate(-90 149 115.4)">2.0 Max.</text>
<text x="164.9" y="118.6">Contact Side</text>
<text x="218.7" y="116.8">0.185</text>
<text x="27.9" y="124.6" transform="rotate(-90 27.9 124.6)">3</text>
<text x="74.5" y="125.5" transform="rotate(-90 74.5 125.5)">7</text>
<text x="116.2" y="125.3" transform="rotate(26 116.2 125.3)">±0.1</text>
<text x="132.7" y="122.6">Stiffener</text>
<text x="79.8" y="127.7" transform="rotate(-90 79.8 127.7)">4</text>
<text x="53.2" y="137.1">W=0.35</text>
<text x="161.4" y="134.2">0.3±0.05</text>
<text x="200.7" y="136.4" transform="rotate(-90 200.7 136.4)">0.21</text>
<text x="27" y="141.6">0.5</text>
<text x="55" y="141.6">P0.5*23=11.5</text>
<text x="205.4" y="138.5" transform="rotate(-90 205.4 138.5)">0.185</text>
<text x="212.1" y="139.7">Dots Size</text>
<text x="38.3" y="146.9">12.5±0.1</text>
<text x="211.6" y="144.1">Scale 20/1</text>
<text x="41.1" y="152.9">FPC Contact Side</text>
<text x="47.2" y="156.8">Scale 1/1</text>
</g>
<g font-size="3.4">
<text x="93.6" y="199.8">WEO128128HWAP3N00000</text>
<text x="157.2" y="200.2">第 5 頁，共 26 頁</text>
</g>
<g font-size="2.9" fill="#212830">
<text x="248.7" y="37.8">PIN SYMBOL</text>
<text x="250.4" y="42">1</text>
<text x="250.4" y="46.1">2</text>
<text x="258.3" y="46">VPP</text>
<text x="250.3" y="50.1">3</text>
<text x="255.8" y="50.1">VCOMH</text>
<text x="250.3" y="58.3">5</text>
<text x="250.4" y="54.2">4</text>
<text x="258.1" y="54.2">VDD</text>
<text x="259" y="58.3">NC</text>
<text x="250.3" y="62.4">6</text>
<text x="258.9" y="62.4">IM1</text>
<text x="250.3" y="66.5">7</text>
<text x="250.3" y="70.7">8</text>
<text x="258.3" y="70.7">VSS</text>
<text x="258.7" y="66.5">IM2</text>
<text x="250.3" y="74.8">9</text>
<text x="257.8" y="74.8">IREF</text>
<text x="249.4" y="78.9">10</text>
<text x="249.6" y="83">11</text>
<text x="257.1" y="83">RESB</text>
<text x="258.1" y="78.9">CSB</text>
<text x="249.4" y="87.1">12</text>
<text x="259.5" y="87.1">A0</text>
<text x="249.4" y="91.2">13</text>
<text x="249.4" y="95.3">14</text>
<text x="257.8" y="91.2">WRB</text>
<text x="258" y="95.3">RDB</text>
<text x="249.4" y="99.4">15</text>
<text x="259.2" y="99.4">D0</text>
<text x="249.4" y="103.5">16</text>
<text x="249.4" y="107.6">17</text>
<text x="259.2" y="107.6">D2</text>
<text x="259.5" y="103.5">D1</text>
<text x="249.4" y="111.7">18</text>
<text x="259.2" y="111.7">D3</text>
<text x="249.4" y="115.8">19</text>
<text x="249.6" y="119.9">20</text>
<text x="259.2" y="115.8">D4</text>
<text x="259.2" y="119.9">D5</text>
<text x="249.7" y="124">21</text>
<text x="259.2" y="124">D6</text>
<text x="249.6" y="128.1">22</text>
<text x="259.2" y="128.1">D7</text>
<text x="249.6" y="132.2">23</text>
<text x="249.6" y="136.4">24</text>
<text x="258.3" y="132.2">VPP</text>
</g>
<text font-size="2.8" fill="#212830" x="152.3" y="120.1" transform="rotate(-90 152.3 120.1)">Non-bending area</text>
<g font-size="2.7" fill="#212830">
<text x="254.6" y="41.6">ESD_GND</text>
<text x="254.6" y="136">ESD_GND</text>
</g>
</svg>
